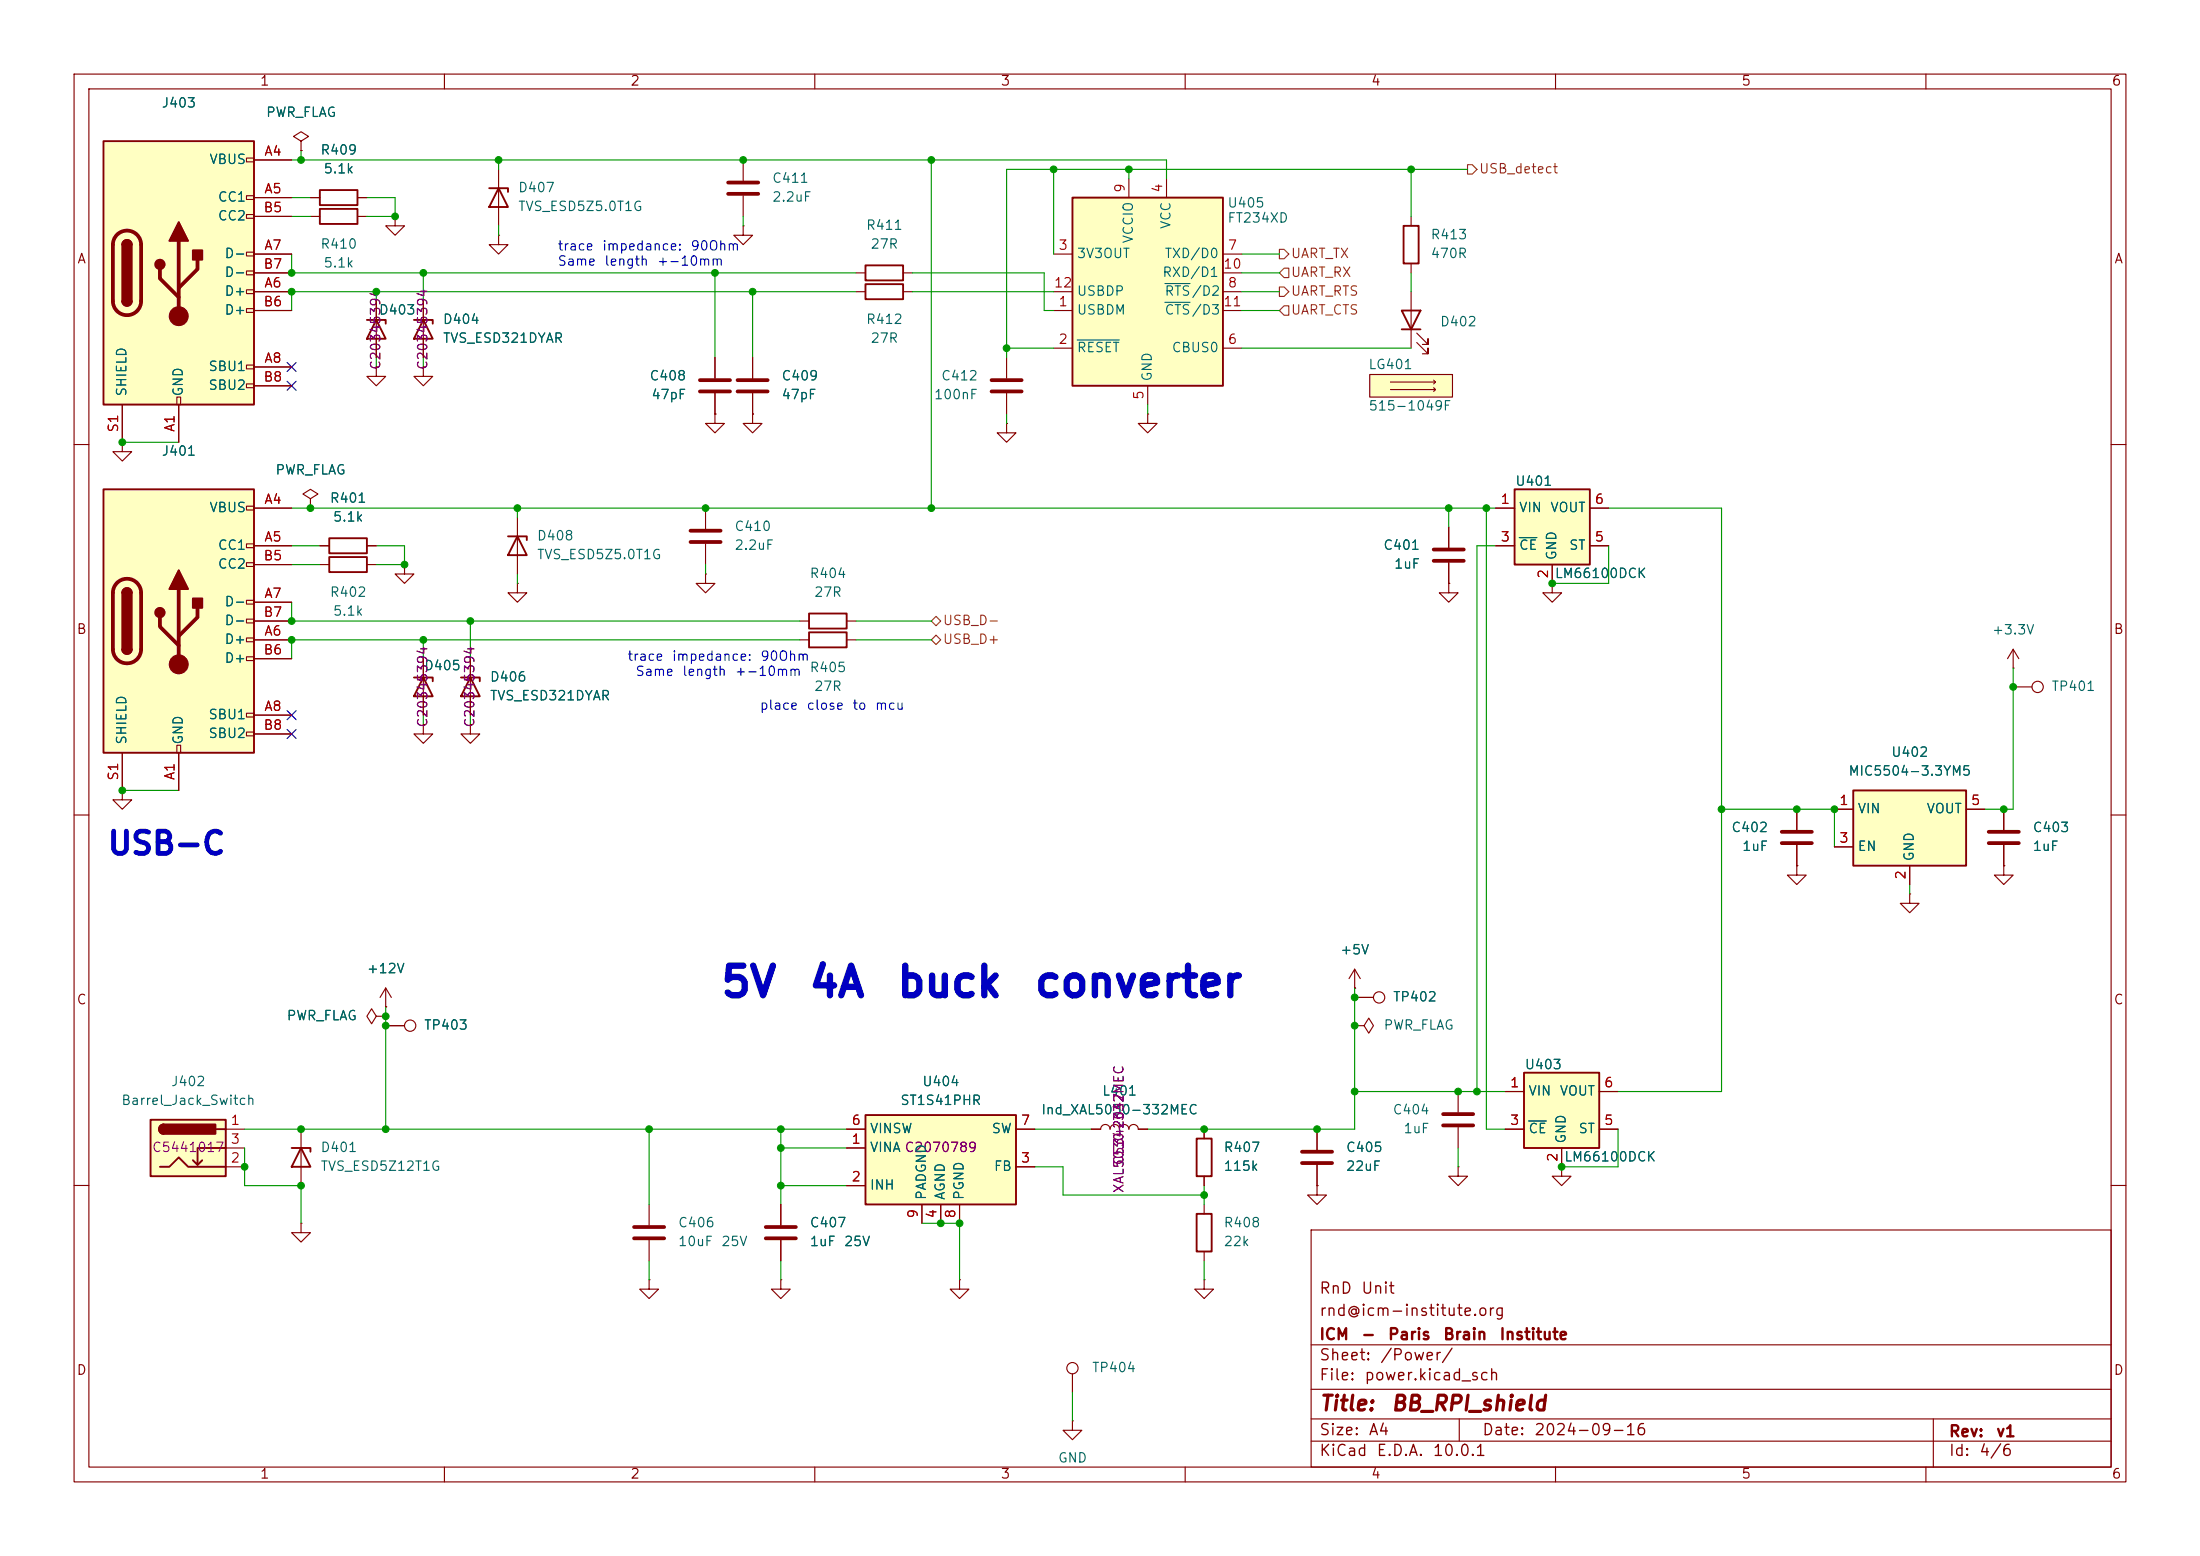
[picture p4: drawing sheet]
<svg xmlns="http://www.w3.org/2000/svg" width="297mm" height="210mm" viewBox="0 0 297 210" stroke-linecap="round" stroke-linejoin="round" font-family="sans-serif">
<g fill="none" stroke="#840000" stroke-width=".15">
<path d="M10 10h277v190h-277zM12 12h273v186h-273zM40.6 19.1l1.1-.7-1.1-.6-1 .6 1 .7v1.2M60 10v2M110 10v2M160 10v2M210 10v2M260 10v2M40.6 20.3h.1M41.9 26.7h1.3M48.3 26.7h1.2M67.3 22.9v7.6"/>
<path d="M100.3 30.5v1.3h1.3l-1.3 1.2-1.2-1.2h1.2M100.3 30.5h.1M100.3 21.6v2.8M100.3 26.4v2.8M115.6 36.8h1.2M115.6 39.4h1.2M121.9 36.8h1.3M121.9 39.4h1.3M50.8 49.5v1.3h1.3l-1.3 1.3-1.3-1.3h1.3M50.8 49.5h.1M50.8 40.6v7.7M57.1 49.5v1.3h1.3l-1.3 1.3-1.2-1.3h1.2"/>
<path d="M57.1 49.5h.1M10 60h2M54.6 76.2v1.3h1.3l-1.3 1.2-1.3-1.2h1.3M54.6 76.2h.1M69.8 69.9v7.6M95.2 77.5v1.2h1.3l-1.3 1.3-1.2-1.3h1.2M95.2 77.5h.1M95.2 68.6v2.8M95.2 73.4v2.8M195.6 71.1v2.8M195.6 75.9v2.8M209.5 78.7v1.3h-1.2l1.2 1.3 1.3-1.3h-1.3"/>
<path d="M209.5 78.7h.1M285 60h2M63.5 88.9v7.6M107.9 86.4h1.3M107.9 83.8h1.3M114.3 86.4h1.3M114.3 83.8h1.3M271.8 90.2h.1M271.8 92.7h2.5M271.8 87.6l-.8 1.3M271.8 87.6l.7 1.3M271.8 87.6v2.6"/>
<path d="M10 110h2M242.6 116.8v1.3h1.2l-1.2 1.3-1.3-1.3h1.3M242.6 116.8h.1M242.6 109.2v2.8M242.6 114v2.8M270.5 116.8v1.3h1.3l-1.3 1.3-1.3-1.3h1.3M270.5 116.8h.1M270.5 109.2v2.8M270.5 114v2.8M285 110h2M182.9 133.4h.1M182.9 130.8l-.8 1.3"/>
<path d="M182.9 130.8l.7 1.3M182.9 130.8v2.6M177.8 152.4v2.8M177.8 157.2v2.8M196.8 157.5v1.3h-1.2l1.2 1.2 1.3-1.2h-1.3M196.8 157.5h.1M210.8 157.5v1.3h-1.3l1.3 1.2 1.3-1.2h-1.3M210.8 157.5h.1M10 160h2M177 166h108v32h-108zM285 160h2M60 198v2"/>
<path d="M110 198v2M160 198v2M177 194.5h108M177 191.5h108M177 187.5h108M177 181.5h108M197 191.5v3M210 198v2M260 198v2M261 191.5v6.5"/>
<circle cx="275.1" cy="92.7" r=".76"/>
</g>
<g fill="none" stroke="#840000" stroke-width=".25">
<path d="M43.2 25.7h5.1v2h-5.1zM66 25.4h2.6v.5M67.3 25.4l1.3 2.5h-2.6zM116.8 35.8h5.1v2h-5.1zM116.8 38.4h5.1v2h-5.1zM49.5 43.2h2.6v.5M50.8 43.2l1.3 2.5h-2.6zM68.6 72.4h2.5v.5M69.8 72.4l1.3 2.5h-2.5zM62.2 91.4h2.6v.5M63.5 91.4l1.3 2.6h-2.6zM109.2 85.3h5.1v2.1h-5.1z"/>
<path d="M109.2 82.8h5.1v2h-5.1z"/>
</g>
<path d="M98.3 24.6h4.1M98.3 26.2h4.1M93.2 71.6h4.1M93.2 73.2h4.1M193.5 75.7h4.1M193.5 74.2h4.1M240.5 112.3h4.1M240.5 113.8h4.1M268.5 112.3h4M268.5 113.8h4M175.8 157h4M175.8 155.4h4" fill="none" stroke="#840000" stroke-width=".51"/>
<path d="M250.2 106.7h15.2v10.1h-15.2z" fill="#ffffc2"/>
<path d="M55.9 43.2h2.5v.5M57.1 43.2l1.3 2.5h-2.5zM55.9 91.4h2.5v.5M57.1 91.4l1.3 2.6h-2.5zM250.2 106.7h15.2v10.1h-15.2z" fill="none" stroke="#840000" stroke-width=".25"/>
<g fill="none" stroke="#840000" stroke-width=".15">
<path d="M67.3 31.8v1.2h1.3l-1.3 1.3-1.3-1.3h1.3M67.3 31.8h.1M57.1 40.6v7.7M96.5 55.9v1.3h1.3l-1.3 1.2-1.3-1.2h1.3M96.5 55.9h.1M96.5 48.3v2.8M96.5 53.1v2.8M69.8 78.7v1.3h1.3l-1.3 1.3-1.2-1.3h1.2M69.8 78.7h.1M57.1 88.9v7.6M16.5 106.7v1.3h1.3l-1.3 1.2-1.3-1.2h1.3M16.5 106.7h.1"/>
<path d="M247.6 109.2h2.6M247.6 114.3h2.6M257.8 116.8v2.6M265.4 109.2h2.6M257.8 120.7v1.2h1.3l-1.3 1.3-1.3-1.3h1.3M257.8 120.7h.1"/>
</g>
<path d="M94.5 51.3h4.1M94.5 52.8h4.1" fill="none" stroke="#840000" stroke-width=".51"/>
<path d="M20.3 151.1h10.2v7.7h-10.2z" fill="#ffffc2"/>
<path d="M20.3 151.1h10.2v7.7h-10.2zM21.6 157.5h1.3l1.2-1.3 1.3 1.3h5.1M22.1 151.8a.64 .64 0 0 0-.6 .6 .64 .64 0 0 0 .6 .6M27.3 156.6l-.6 .6M29.2 152.4h1.3M30.5 154.9h-3.8v2.3l-.7-.6" fill="none" stroke="#840000" stroke-width=".25"/>
<g fill="#840000" stroke="#840000" stroke-width=".25">
<path d="M21.6 152l.5-.2v1.2a.63 .63 0 0 1-.6-.4 .63 .63 0 0 1 .1-.6z"/>
<path d="M22.1 151.8h7v1.2h-7z"/>
</g>
<g fill="none" stroke="#840000" stroke-width=".15">
<path d="M50.8 137.2l-.6-1.1-.7 1.1 .7 1 .6-1h1.3M52.1 137.2h.1M52.1 135.9h.1M52.1 138.4h2.5M52.1 133.4l-.8 1.2M52.1 133.4l.7 1.2M52.1 133.4v2.5M30.5 152.4h2.5M30.5 157.5h2.5M30.5 154.9h2.5M87.6 172.7v1.3h1.3l-1.3 1.3-1.2-1.3h1.2M87.6 172.7h.1"/>
<path d="M105.4 172.7v1.3h1.3l-1.3 1.3-1.3-1.3h1.3M105.4 172.7h.1"/>
<circle cx="55.4" cy="138.4" r=".76"/>
</g>
<path d="M116.8 150.5h20.4v12.1h-20.4z" fill="#ffffc2"/>
<path d="M44.4 72.6h5.1v2.1h-5.1zM44.4 75.2h5.1v2h-5.1zM116.8 150.5h20.4v12.1h-20.4zM161.5 153.7h2.1v5.1h-2.1zM161.5 163.8h2.1v5.1h-2.1z" fill="none" stroke="#840000" stroke-width=".25"/>
<g fill="none" stroke="#840000" stroke-width=".15">
<path d="M16.5 59.7v1.3h1.3l-1.3 1.2-1.3-1.2h1.3M16.5 59.7h.1M101.6 55.9v1.3h1.3l-1.3 1.2-1.3-1.2h1.3M101.6 55.9h.1M101.6 48.3v2.8M101.6 53.1v2.8M135.9 57.2v1.2h1.3l-1.3 1.3-1.3-1.3h1.3M135.9 57.2h.1M135.9 48.3v2.8M135.9 53.1v2.8M41.9 67.3l1-.6-1-.7-1 .7 1 .6v1.3M41.9 68.6h.1"/>
<path d="M43.2 73.7h1.2M43.2 76.2h1.2M49.5 73.7h1.3M49.5 76.2h1.3M57.1 97.8v1.3h1.3l-1.3 1.2-1.2-1.2h1.2M57.1 97.8h.1M63.5 97.8v1.3h1.3l-1.3 1.2-1.3-1.2h1.3M63.5 97.8h.1M114.3 154.9h2.5M114.3 152.4h2.5M137.2 157.5h2.5M137.2 152.4h2.5"/>
<path d="M147.3 152.4h1.3a.64 .64 0 0 1 .6-.6 .64 .64 0 0 1 .7 .6 .64 .64 0 0 1 .6-.6 .64 .64 0 0 1 .6 .6 .64 .64 0 0 1 .7-.6 .64 .64 0 0 1 .6 .6 .64 .64 0 0 1 .6-.6 .64 .64 0 0 1 .7 .6h1.2M162.6 152.4v1.3M162.6 158.8v1.2M105.4 162.6v2.8M105.4 167.4v2.8M114.3 160h2.5M124.5 162.6v2.5M127 162.6v2.5M129.5 172.7v1.3h1.3l-1.3 1.3-1.2-1.3h1.2M129.5 172.7h.1M129.5 162.6v2.5M162.6 172.7v1.3h1.2l-1.2 1.3-1.3-1.3h1.3"/>
<path d="M162.6 172.7h.1M162.6 162.6v1.2M162.6 168.9v1.3M177.8 160v1.3h1.3l-1.3 1.3-1.3-1.3h1.3M177.8 160h.1M144.8 191.8v1.2h1.2l-1.2 1.3-1.3-1.3h1.3M144.8 191.8h.1M144.8 185.4v2.6"/>
<circle cx="144.8" cy="184.7" r=".76"/>
</g>
<path d="M99.6 51.3h4M99.6 52.8h4M133.9 51.3h4M133.9 52.8h4M103.4 165.6h4M103.4 167.1h4" fill="none" stroke="#840000" stroke-width=".51"/>
<path d="M14 66h20.3v35.6h-20.3z" fill="#ffffc2"/>
<g fill="none" stroke="#840000" stroke-width=".15">
<path d="M190.5 29.2v1.3M190.5 35.6v1.2M190.5 39.4v7.6M154.9 55.9v1.3h1.3l-1.3 1.2-1.2-1.2h1.2M154.9 55.9h.1M191.3 46.2l1.5 1.6v-.8v.8h-.8M191.3 45l1.5 1.5v-.8v.8h-.8M33.3 68.3h1v.5h-1zM33.3 73.4h1v.5h-1zM33.3 75.9h1v.6h-1zM34.3 68.6h5.1M34.3 73.7h5.1"/>
<path d="M34.3 76.2h5.1M33.3 81h1v.5h-1zM33.3 83.6h1v.5h-1zM33.3 86.1h1v.5h-1zM33.3 88.6h1v.6h-1zM33.3 96.3h1v.5h-1zM33.3 98.8h1v.5h-1zM34.3 86.4h5.1M34.3 81.3h5.1M34.3 96.5h5.1M34.3 88.9h5.1M34.3 83.8h5.1"/>
<path d="M34.3 99.1h5.1M16.5 101.6v5.1M23.9 100.6h.5v1h-.5zM24.1 101.6v5.1M40.6 152.4v7.6M40.6 165.1v1.3h1.3l-1.3 1.2-1.2-1.2h1.2M40.6 165.1h.1M87.6 162.6v2.8M87.6 167.4v2.8"/>
</g>
<path d="M189.5 30.5h2v5.1h-2zM189.2 41.9h2.6l-1.3 2.6zM189.2 44.5h2.6M14 66h20.3v35.6h-20.3zM16.5 80a.64 .64 0 0 1 .6-.6 .64 .64 0 0 1 .7 .6M16.5 87.6a.64 .64 0 0 0 .6 .7 .64 .64 0 0 0 .7-.7M39.4 154.9h2.5v.5M40.6 154.9l1.3 2.6h-2.5z" fill="none" stroke="#840000" stroke-width=".25"/>
<path d="M15.8 78.7a1.9 1.9 0 0 1 2.1-.4 1.9 1.9 0 0 1 1.1 1.7v7.6a1.91 1.91 0 0 1-1.9 1.9 1.91 1.91 0 0 1-1.9-1.9v-7.6a1.9 1.9 0 0 1 .6-1.3zM24.1 79.5v10.2M21.6 83.3v1.3l2.5 2.5M26.7 82v1.3l-2.6 2.6M85.6 165.6h4.1M85.6 167.1h4.1" fill="none" stroke="#840000" stroke-width=".51"/>
<g fill="#840000" stroke="#840000" stroke-width=".25">
<path d="M16.5 80h1.3v7.6h-1.3z"/>
<path d="M16.7 79.6a.64 .64 0 0 1 .7-.2 .64 .64 0 0 1 .4 .6h-1.3z"/>
<path d="M16.5 87.6h1.3a.64 .64 0 0 1-.7 .7 .64 .64 0 0 1-.6-.7z"/>
<path d="M24.1 77l1.3 2.5h-2.5z"/>
<path d="M26 80.8h1.3v1.2h-1.3z"/>
<circle cx="21.6" cy="82.7" r=".63"/>
</g>
<circle cx="24.1" cy="89.7" r="1.27" fill="#840000" stroke="#840000" stroke-width=".15"/>
<path d="M14 19.1h20.3v35.5h-20.3z" fill="#ffffc2"/>
<g fill="none" stroke="#840000" stroke-width=".15">
<path d="M33.3 21.3h1v.5h-1zM33.3 26.4h1v.5h-1zM33.3 29h1v.5h-1zM33.3 34h1v.5h-1zM33.3 36.6h1v.5h-1zM33.3 39.1h1v.5h-1zM34.3 21.6h5.1M34.3 26.7h5.1M34.3 39.4h5.1M34.3 34.3h5.1M34.3 29.2h5.1M34.3 36.8h5.1"/>
<path d="M16.5 54.6v5.1M23.9 53.6h.5v1h-.5zM24.1 54.6v5.1M33.3 41.7h1v.5h-1zM33.3 49.3h1v.5h-1zM33.3 51.8h1v.5h-1zM34.3 49.5h5.1M34.3 41.9h5.1M34.3 52.1h5.1"/>
</g>
<path d="M14 19.1h20.3v35.5h-20.3zM16.5 33a.64 .64 0 0 1 .6-.6 .64 .64 0 0 1 .7 .6M16.5 40.6a.64 .64 0 0 0 .6 .7 .64 .64 0 0 0 .7-.7" fill="none" stroke="#840000" stroke-width=".25"/>
<path d="M15.8 31.7a1.9 1.9 0 0 1 2.1-.4 1.9 1.9 0 0 1 1.1 1.7v7.6a1.91 1.91 0 0 1-1.9 1.9 1.91 1.91 0 0 1-1.9-1.9v-7.6a1.9 1.9 0 0 1 .6-1.3zM21.6 36.3v1.3l2.5 2.5M24.1 32.5v10.2M26.7 35.1v1.2l-2.6 2.6" fill="none" stroke="#840000" stroke-width=".51"/>
<g fill="#840000" stroke="#840000" stroke-width=".25">
<path d="M16.5 33h1.3v7.6h-1.3z"/>
<path d="M16.7 32.6a.64 .64 0 0 1 .7-.2 .64 .64 0 0 1 .4 .6h-1.3z"/>
<path d="M16.5 40.6h1.3a.64 .64 0 0 1-.7 .7 .64 .64 0 0 1-.6-.7z"/>
<path d="M24.1 30l1.3 2.5h-2.5z"/>
<path d="M26 33.8h1.3v1.3h-1.3z"/>
<circle cx="21.6" cy="35.7" r=".63"/>
</g>
<circle cx="24.1" cy="42.7" r="1.27" fill="#840000" stroke="#840000" stroke-width=".15"/>
<path d="M184.9 50.5h11.2v3.1h-11.2z" fill="#ffffc2"/>
<path d="M184.9 50.5h11.2v3.1h-11.2zM187.7 51.6h6.1M187.7 52.6h6.1M193.5 51.3l.3 .3M193.5 52.3l.3 .3M193.8 51.6l-.3 .2M193.8 52.6l-.3 .2" fill="none" stroke="#840000" stroke-width=".15"/>
<path d="M204.5 66h10.1v10.2h-10.1z" fill="#ffffc2"/>
<path d="M204.5 66h10.1v10.2h-10.1z" fill="none" stroke="#840000" stroke-width=".25"/>
<path d="M201.9 68.6h2.6M201.9 73.7h2.6M209.5 76.2v2.5M214.6 68.6h2.6M214.6 73.7h2.6" fill="none" stroke="#840000" stroke-width=".15"/>
<path d="M205.1 72.6h2.4" fill="none" stroke="#006464" stroke-width=".15"/>
<path d="M144.8 26.7h20.3v25.4h-20.3z" fill="#ffffc2"/>
<path d="M43.2 28.2h5.1v2h-5.1zM144.8 26.7h20.3v25.4h-20.3z" fill="none" stroke="#840000" stroke-width=".25"/>
<g fill="none" stroke="#840000" stroke-width=".15">
<path d="M41.9 29.2h1.3M48.3 29.2h1.2M53.3 29.2v1.3h1.3l-1.3 1.3-1.2-1.3h1.2M53.3 29.2h.1M142.2 34.3h2.6M142.2 39.4h2.6M152.4 24.1v2.6M157.5 24.1v2.6M165.1 34.3h2.5M165.1 39.4h2.5M165.1 36.8h2.5M142.2 41.9h2.6"/>
<path d="M142.2 47h2.6M154.9 52.1v2.5M165.1 41.9h2.5M165.1 47h2.5M182.9 138.4h1.2l.7-1 .6 1-.6 1-.7-1M182.9 138.4h.1M182.9 134.6h2.5M196.8 147.3v2.8M196.8 152.1v2.8"/>
<circle cx="186.2" cy="134.6" r=".76"/>
</g>
<path d="M157.3 38.3h3.4M145.4 45.9h5.7M157.3 40.8h3.4" fill="none" stroke="#006464" stroke-width=".15"/>
<path d="M194.8 151.9h4.1M194.8 150.4h4.1" fill="none" stroke="#840000" stroke-width=".51"/>
<path d="M205.7 144.8h10.2v10.1h-10.2z" fill="#ffffc2"/>
<path d="M205.7 144.8h10.2v10.1h-10.2z" fill="none" stroke="#840000" stroke-width=".25"/>
<g fill="none" stroke="#840000" stroke-width=".15">
<path d="M34.3 21.6h5.1M34.3 26.7h5.1M34.3 39.4h5.1M34.3 34.3h5.1M34.3 29.2h5.1M34.3 36.8h5.1M40.6 20.3h.1M41.9 26.7h1.3M48.3 26.7h1.2M16.5 59.7h.1M16.5 54.6v5.1M24.1 54.6v5.1"/>
<path d="M34.3 49.5h5.1M34.3 41.9h5.1M34.3 52.1h5.1M50.8 49.5h.1M50.8 40.6v2.6M50.8 45.7v2.6M57.1 49.5h.1M57.1 40.6v2.6M57.1 45.7v2.6M96.5 55.9h.1M96.5 48.3v2.8M96.5 53.1v2.8"/>
<path d="M101.6 55.9h.1M101.6 48.3v2.8M101.6 53.1v2.8M34.3 73.7h5.1M34.3 68.6h5.1M34.3 76.2h5.1M41.9 68.6h.1M43.2 73.7h1.2M49.5 73.7h1.3M195.6 78.7v1.3h-1.3l1.3 1.3 1.2-1.3h-1.2M195.6 78.7h.1M195.6 71.1v2.8"/>
<path d="M195.6 75.9v2.8M201.9 73.7h2.6M201.9 68.6h2.6M209.5 78.7h.1M209.5 76.2v2.5M214.6 73.7h2.6M214.6 68.6h2.6M34.3 86.4h5.1M34.3 81.3h5.1M34.3 96.5h5.1M34.3 88.9h5.1M34.3 83.8h5.1"/>
<path d="M34.3 99.1h5.1M57.1 97.8h.1M57.1 88.9v2.5M57.1 94v2.5M63.5 97.8h.1M63.5 88.9v2.5M63.5 94v2.5M16.5 106.7h.1M16.5 101.6v5.1M24.1 101.6v5.1M242.6 116.8h.1M242.6 109.2v2.8"/>
<path d="M242.6 114v2.8M247.6 109.2h2.6M247.6 114.3h2.6M257.8 116.8v2.6M265.4 109.2h2.6M270.5 116.8h.1M270.5 109.2v2.8M270.5 114v2.8M52.1 137.2h.1M52.1 135.9h.1M52.1 138.4h2.5M182.9 133.4h.1"/>
<path d="M182.9 134.6h2.5M114.3 152.4h2.5M114.3 154.9h2.5M137.2 152.4h2.5M137.2 157.5h2.5M147.3 152.4h1.3M153.7 152.4h1.2M162.6 152.4v1.3M162.6 158.8v1.2M177.8 152.4v2.8M177.8 157.2v2.8M203.2 147.3h2.5"/>
<path d="M203.2 152.4h2.5M210.8 157.5h.1M210.8 154.9v2.6M215.9 147.3h2.5M215.9 152.4h2.5M105.4 162.6v2.8M105.4 167.4v2.8M114.3 160h2.5M124.5 162.6v2.5M127 162.6v2.5M129.5 162.6v2.5M177.8 160h.1"/>
</g>
<path d="M205.1 72.6h2.4M206.4 151.3h2.3" fill="none" stroke="#006464" stroke-width=".15"/>
<path d="M172.7 33.7h.7l.6 .6-.6 .6h-.7zM172.7 38.7h.7l.6 .7-.6 .6h-.7zM173.4 36.2h.6v1.3h-.6l-.7-.7zM198.1 22.2h.7l.6 .7-.6 .6h-.7zM173.4 41.3h.6v1.2h-.6l-.7-.6zM125.7 83.8l.7-.6 .6 .6-.6 .7zM125.7 86.4l.7-.7 .6 .7-.6 .6z" fill="none" stroke="#725600" stroke-width=".15"/>
<g fill="none" stroke="#009600" stroke-width=".15">
<path d="M39.4 21.6h118.1v2.5M39.4 34.3v2.5h76.2M39.4 26.7h2.5M39.4 29.2h2.5M40.6 20.3v1.3M49.5 26.7h3.8v2.5h-3.8M50.8 39.4v1.2M57.1 36.8v3.8M67.3 21.6v1.3M67.3 30.5v1.3M96.5 36.8v11.5M100.3 29.2v1.3"/>
<path d="M101.6 39.4v8.9M115.6 39.4h-76.2v2.5M123.2 39.4h19M123.2 36.8h17.8v5.1h1.2M125.7 21.6v47M142.2 22.9v11.4M152.4 22.9v1.2M167.6 39.4h5.1M167.6 36.8h5.1M167.6 34.3h5.1M190.5 22.9v6.3M190.5 36.8v2.6"/>
<path d="M198.1 22.9h-62.2v25.4M16.5 59.7h7.6M50.8 48.3v1.2M57.1 48.3v1.2M135.9 55.9v1.3M135.9 47h6.3M154.9 54.6v1.3M167.6 41.9h5.1M167.6 47h22.9M39.4 68.6h162.5M39.4 76.2h3.8M39.4 73.7h3.8"/>
<path d="M50.8 73.7h3.8v2.5h-3.8M69.8 68.6v1.3M69.8 77.5v1.2M95.2 76.2v1.3M195.6 68.6v2.5M200.7 68.6v83.8h2.5M201.9 73.7h-2.5v73.6M217.2 68.6h15.2v78.7h-14M217.2 73.7v5h-7.7M39.4 81.3v2.5h68.5M57.1 86.4v2.5M57.1 96.5v1.3"/>
<path d="M63.5 83.8v5.1M63.5 96.5v1.3M107.9 86.4h-68.5v2.5M115.6 83.8h10.1M115.6 86.4h10.1M271.8 90.2v19h-3.8M16.5 106.7h7.6M232.4 109.2h15.2v5.1M257.8 119.4v1.3M52.1 135.9v16.5M182.9 133.4v19h-28M33 152.4h81.3"/>
<path d="M33 154.9v5.1h7.6v5.1M87.6 152.4v10.2M105.4 154.9h8.9M105.4 152.4v10.2M139.7 152.4h7.6M139.7 157.5h3.8v3.8h19.1M182.9 147.3h20.3M196.8 154.9v2.6M218.4 152.4v5.1h-7.6M87.6 170.2v2.5M105.4 170.2v2.5M105.4 160h8.9"/>
<path d="M124.5 165.1h5v7.6M162.6 160v2.6M162.6 170.2v2.5M144.8 188v3.8"/>
</g>
<path d="M38.8 48.9l1.2 1.2M38.8 51.5l1.2 1.2M40 48.9l-1.2 1.2M40 51.5l-1.2 1.2M38.8 95.9l1.2 1.2M38.8 98.5l1.2 1.2M40 95.9l-1.2 1.2M40 98.5l-1.2 1.2" fill="none" stroke="#000084" stroke-width=".15"/>
<g fill="#009600" stroke="#009600" stroke-width=".14">
<circle cx="95.2" cy="68.6" r=".46"/>
<circle cx="54.6" cy="76.2" r=".46"/>
<circle cx="63.5" cy="83.8" r=".46"/>
<circle cx="69.8" cy="68.6" r=".46"/>
<circle cx="52.1" cy="137.2" r=".46"/>
<circle cx="52.1" cy="138.4" r=".46"/>
<circle cx="41.9" cy="68.6" r=".46"/>
<circle cx="57.1" cy="86.4" r=".46"/>
<circle cx="39.4" cy="86.4" r=".46"/>
<circle cx="39.4" cy="83.8" r=".46"/>
<circle cx="16.5" cy="106.7" r=".46"/>
<circle cx="53.3" cy="29.2" r=".46"/>
<circle cx="67.3" cy="21.6" r=".46"/>
<circle cx="39.4" cy="36.8" r=".46"/>
<circle cx="39.4" cy="39.4" r=".46"/>
<circle cx="16.5" cy="59.7" r=".46"/>
<circle cx="57.1" cy="36.8" r=".46"/>
<circle cx="50.8" cy="39.4" r=".46"/>
<circle cx="40.6" cy="21.6" r=".46"/>
<circle cx="96.5" cy="36.8" r=".46"/>
<circle cx="100.3" cy="21.6" r=".46"/>
<circle cx="135.9" cy="47" r=".46"/>
<circle cx="101.6" cy="39.4" r=".46"/>
<circle cx="105.4" cy="152.4" r=".46"/>
<circle cx="87.6" cy="152.4" r=".46"/>
<circle cx="40.6" cy="152.4" r=".46"/>
<circle cx="52.1" cy="152.4" r=".46"/>
<circle cx="33" cy="157.5" r=".46"/>
<circle cx="40.6" cy="160" r=".46"/>
<circle cx="190.5" cy="22.9" r=".46"/>
<circle cx="125.7" cy="68.6" r=".46"/>
<circle cx="142.2" cy="22.9" r=".46"/>
<circle cx="125.7" cy="21.6" r=".46"/>
<circle cx="152.4" cy="22.9" r=".46"/>
<circle cx="209.5" cy="78.7" r=".46"/>
<circle cx="200.7" cy="68.6" r=".46"/>
<circle cx="182.9" cy="134.6" r=".46"/>
<circle cx="182.9" cy="138.4" r=".46"/>
<circle cx="196.8" cy="147.3" r=".46"/>
<circle cx="182.9" cy="147.3" r=".46"/>
<circle cx="199.4" cy="147.3" r=".46"/>
<circle cx="210.8" cy="157.5" r=".46"/>
<circle cx="195.6" cy="68.6" r=".46"/>
<circle cx="270.5" cy="109.2" r=".46"/>
<circle cx="242.6" cy="109.2" r=".46"/>
<circle cx="232.4" cy="109.2" r=".46"/>
<circle cx="271.8" cy="92.7" r=".46"/>
<circle cx="247.6" cy="109.2" r=".46"/>
<circle cx="105.4" cy="160" r=".46"/>
<circle cx="105.4" cy="154.9" r=".46"/>
<circle cx="127" cy="165.1" r=".46"/>
<circle cx="129.5" cy="165.1" r=".46"/>
<circle cx="162.6" cy="161.3" r=".46"/>
<circle cx="162.6" cy="152.4" r=".46"/>
<circle cx="177.8" cy="152.4" r=".46"/>
</g>
<g font-size="4" fill="#0000c2">
<text x="97.1" y="135.5">5V</text>
<text x="109" y="135.5">4A</text>
<text x="120.9" y="135.5">buck</text>
<text x="139.4" y="135.5">converter</text>
</g>
<text font-size="3" fill="#0000c2" x="14.3" y="116.1">USB-C</text>
<g font-size="2" fill="#840000">
<text x="178" y="190.9">Title:</text>
<text x="187.7" y="190.9">BB_RPI_shield</text>
</g>
<g font-size="1.5" fill="#840000">
<text x="178" y="178">rnd@icm-institute.org</text>
<text x="178" y="175">RnD</text>
<text x="183.7" y="175">Unit</text>
<text x="178" y="184">Sheet:</text>
<text x="178" y="181.2">ICM</text>
<text x="183.7" y="181.2">-</text>
<text x="186.2" y="184">/Power/</text>
<text x="187.3" y="181.2">Paris</text>
<text x="194.7" y="181.2">Brain</text>
<text x="202.3" y="181.2">Institute</text>
<text x="178" y="186.7">File:</text>
<text x="184.1" y="186.7">power.kicad_sch</text>
<text x="178" y="196.9">KiCad</text>
<text x="178" y="194.1">Size:</text>
<text x="184.7" y="194.1">A4</text>
<text x="185.7" y="196.9">E.D.A.</text>
<text x="193.3" y="196.9">10.0.1</text>
<text x="200" y="194.1">Date:</text>
<text x="207" y="194.1">2024-09-16</text>
<text x="263" y="194.3">Rev:</text>
<text x="263" y="196.9">Id:</text>
<text x="267.1" y="196.9">4/6</text>
<text x="269.4" y="194.3">v1</text>
</g>
<g font-size="1.3" fill="#840000">
<text x="35" y="11.9">1</text>
<text x="85" y="11.9">2</text>
<text x="135" y="11.9">3</text>
<text x="185" y="11.9">4</text>
<text x="235" y="11.9">5</text>
<text x="285" y="11.9">6</text>
<text x="10.3" y="35.9">A</text>
<text x="285.3" y="35.9">A</text>
<text x="10.3" y="85.9">B</text>
<text x="285.3" y="85.9">B</text>
<text x="10.3" y="135.9">C</text>
<text x="285.3" y="135.9">C</text>
<text x="10.3" y="185.9">D</text>
<text x="285.3" y="185.9">D</text>
<text x="35" y="199.9">1</text>
<text x="85" y="199.9">2</text>
<text x="135" y="199.9">3</text>
<text x="185" y="199.9">4</text>
<text x="235" y="199.9">5</text>
<text x="285" y="199.9">6</text>
</g>
<g font-size="1.3" fill="#006464">
<text x="21.7" y="14.8">J403</text>
<text x="35.8" y="16.1">PWR_FLAG</text>
<text x="28.2" y="22.5">VBUS</text>
<text x="43.2" y="21.2">R409</text>
<text x="43.6" y="23.7">5.1k</text>
<text x="29.3" y="27.5">CC1</text>
<text x="69.9" y="26.3">D407</text>
<text x="69.9" y="28.8">TVS_ESD5Z5.0T1G</text>
<text x="104.1" y="25">C411</text>
<text x="104.1" y="27.5">2.2uF</text>
<text x="165.6" y="28.3">U405</text>
<text x="29.3" y="30.1">CC2</text>
<text x="30.2" y="35.2">D-</text>
<text x="43.2" y="33.9">R410</text>
<text x="116.8" y="31.3">R411</text>
<text x="117.4" y="33.9">27R</text>
<text x="145.3" y="35.2">3V3OUT</text>
<text x="153.3" y="32.9" transform="rotate(-90 153.3 32.9)">VCCIO</text>
<text x="157.1" y="35.2">TXD/D0</text>
<text x="158.3" y="31" transform="rotate(-90 158.3 31)">VCC</text>
<text x="165.6" y="30.4">FT234XD</text>
<text x="193" y="32.6">R413</text>
<text x="193" y="35.2">470R</text>
<text x="30.2" y="40.2">D+</text>
<text x="30.2" y="37.7">D-</text>
<text x="43.6" y="36.4">5.1k</text>
<text x="145.3" y="40.2">USBDP</text>
<text x="156.8" y="37.7">RXD/D1</text>
<text x="157.1" y="40.2">RTS/D2</text>
<text x="30.2" y="42.8">D+</text>
<text x="51.1" y="42.8">D403</text>
<text x="59.7" y="44">D404</text>
<text x="59.7" y="46.6">TVS_ESD321DYAR</text>
<text x="116.8" y="44">R412</text>
<text x="117.4" y="46.6">27R</text>
<text x="145.3" y="42.8">USBDM</text>
<text x="145.3" y="47.9">RESET</text>
<text x="157.1" y="42.8">CTS/D3</text>
<text x="158.1" y="47.9">CBUS0</text>
<text x="194.3" y="44.4">D402</text>
<text x="17.4" y="53.6" transform="rotate(-90 17.4 53.6)">SHIELD</text>
<text x="25" y="53.6" transform="rotate(-90 25 53.6)">GND</text>
<text x="28.1" y="50.4">SBU1</text>
<text x="28.1" y="52.9">SBU2</text>
<text x="87.6" y="51.7">C408</text>
<text x="105.4" y="51.7">C409</text>
<text x="127" y="51.7">C412</text>
<text x="155.8" y="51.6" transform="rotate(-90 155.8 51.6)">GND</text>
<text x="184.6" y="50.1">LG401</text>
<text x="87.8" y="54.2">47pF</text>
<text x="105.4" y="54.2">47pF</text>
<text x="126" y="54.2">100nF</text>
<text x="184.7" y="55.7">515-1049F</text>
<text x="21.7" y="61.8">J401</text>
<text x="37.1" y="64.4">PWR_FLAG</text>
<text x="204.5" y="65.9">U401</text>
<text x="28.2" y="69.4">VBUS</text>
<text x="44.4" y="68.2">R401</text>
<text x="44.9" y="70.7">5.1k</text>
<text x="99.1" y="72">C410</text>
<text x="205" y="69.4">VIN</text>
<text x="209.2" y="69.4">VOUT</text>
<text x="29.3" y="74.5">CC1</text>
<text x="29.3" y="77.1">CC2</text>
<text x="72.4" y="73.3">D408</text>
<text x="72.4" y="75.8">TVS_ESD5Z5.0T1G</text>
<text x="99.1" y="74.5">2.2uF</text>
<text x="186.7" y="74.5">C401</text>
<text x="188.1" y="77.1">1uF</text>
<text x="205" y="74.5">CE</text>
<text x="210.4" y="75.7" transform="rotate(-90 210.4 75.7)">GND</text>
<text x="211.7" y="74.5">ST</text>
<text x="30.2" y="82.1">D-</text>
<text x="44.4" y="80.9">R402</text>
<text x="44.9" y="83.4">5.1k</text>
<text x="109.2" y="78.3">R404</text>
<text x="109.8" y="80.9">27R</text>
<text x="209.8" y="78.3">LM66100DCK</text>
<text x="30.2" y="87.2">D+</text>
<text x="30.2" y="89.8">D+</text>
<text x="30.2" y="84.7">D-</text>
<text x="268.8" y="86">+3.3V</text>
<text x="57.2" y="90.8">D405</text>
<text x="66" y="92.3">D406</text>
<text x="66" y="94.8">TVS_ESD321DYAR</text>
<text x="109.2" y="91">R405</text>
<text x="109.8" y="93.6">27R</text>
<text x="276.9" y="93.6">TP401</text>
<text x="17.4" y="100.6" transform="rotate(-90 17.4 100.6)">SHIELD</text>
<text x="25" y="100.6" transform="rotate(-90 25 100.6)">GND</text>
<text x="28.1" y="97.4">SBU1</text>
<text x="28.1" y="99.9">SBU2</text>
<text x="249.5" y="105">MIC5504-3.3YM5</text>
<text x="255.2" y="102.5">U402</text>
<text x="233.6" y="112.6">C402</text>
<text x="250.7" y="110.1">VIN</text>
<text x="260" y="110.1">VOUT</text>
<text x="274.3" y="112.6">C403</text>
<text x="235.1" y="115.2">1uF</text>
<text x="250.7" y="115.2">EN</text>
<text x="258.7" y="116.3" transform="rotate(-90 258.7 116.3)">GND</text>
<text x="274.3" y="115.2">1uF</text>
<text x="49.4" y="131.7">+12V</text>
<text x="180.8" y="129.1">+5V</text>
<text x="188" y="135.5">TP402</text>
<text x="38.6" y="138">PWR_FLAG</text>
<text x="57.2" y="139.3">TP403</text>
<text x="186.7" y="139.3">PWR_FLAG</text>
<text x="16.3" y="149.5">Barrel_Jack_Switch</text>
<text x="23" y="146.9">J402</text>
<text x="121.5" y="149.5">ST1S41PHR</text>
<text x="124.4" y="146.9">U404</text>
<text x="148.7" y="148.2">L401</text>
<text x="205.7" y="144.6">U403</text>
<text x="206.2" y="148.2">VIN</text>
<text x="210.5" y="148.2">VOUT</text>
<text x="43.2" y="155.8">D401</text>
<text x="117.3" y="155.8">VINA C2070789</text>
<text x="117.3" y="153.3">VINSW</text>
<text x="133.8" y="153.3">SW</text>
<text x="140.5" y="150.7">Ind_XAL5030-332MEC</text>
<text x="165.1" y="155.8">R407</text>
<text x="181.6" y="155.8">C405</text>
<text x="187.9" y="150.7">C404</text>
<text x="189.4" y="153.3">1uF</text>
<text x="206.2" y="153.3">CE</text>
<text x="211.7" y="154.4" transform="rotate(-90 211.7 154.4)">GND</text>
<text x="213" y="153.3">ST</text>
<text x="43.2" y="158.3">TVS_ESD5Z12T1G</text>
<text x="117.3" y="160.9">INH</text>
<text x="134.1" y="158.3">FB</text>
<text x="165.1" y="158.3">115k</text>
<text x="181.6" y="158.3">22uF</text>
<text x="211.1" y="157.1">LM66100DCK</text>
<text x="91.4" y="166">C406</text>
<text x="109.2" y="166">C407</text>
<text x="125.3" y="162.1" transform="rotate(-90 125.3 162.1)">PADGND</text>
<text x="127.9" y="162.1" transform="rotate(-90 127.9 162.1)">AGND</text>
<text x="130.4" y="162.1" transform="rotate(-90 130.4 162.1)">PGND</text>
<text x="165.1" y="166">R408</text>
<text x="91.4" y="168.5">10uF</text>
<text x="97.3" y="168.5">25V</text>
<text x="109.2" y="168.5">1uF</text>
<text x="113.8" y="168.5">25V</text>
<text x="165.1" y="168.5">22k</text>
<text x="147.3" y="185.5">TP404</text>
<text x="142.7" y="197.7">GND</text>
</g>
<g font-size="1.3" fill="#a90000">
<text x="35.6" y="21.3">A4</text>
<text x="35.5" y="29">B5</text>
<text x="35.6" y="26.4">A5</text>
<text x="152.1" y="26.1" transform="rotate(-90 152.1 26.1)">9</text>
<text x="157.2" y="26.1" transform="rotate(-90 157.2 26.1)">4</text>
<text x="35.6" y="34">A7</text>
<text x="142.8" y="34">3</text>
<text x="165.7" y="34">7</text>
<text x="35.5" y="41.7">B6</text>
<text x="35.5" y="36.6">B7</text>
<text x="35.6" y="39.1">A6</text>
<text x="142.2" y="39.1">12</text>
<text x="142.8" y="41.7">1</text>
<text x="165.1" y="36.6">10</text>
<text x="165.1" y="41.7">11</text>
<text x="165.7" y="39.1">8</text>
<text x="142.8" y="46.7">2</text>
<text x="165.7" y="46.7">6</text>
<text x="35.5" y="51.8">B8</text>
<text x="35.6" y="49.3">A8</text>
<text x="16.3" y="58.5" transform="rotate(-90 16.3 58.5)">S1</text>
<text x="23.9" y="58.4" transform="rotate(-90 23.9 58.4)">A1</text>
<text x="154.7" y="54" transform="rotate(-90 154.7 54)">5</text>
<text x="35.6" y="68.3">A4</text>
<text x="202.5" y="68.3">1</text>
<text x="215.2" y="68.3">6</text>
<text x="35.5" y="75.9">B5</text>
<text x="35.6" y="73.4">A5</text>
<text x="202.5" y="73.4">3</text>
<text x="215.2" y="73.4">5</text>
<text x="35.5" y="83.6">B7</text>
<text x="35.6" y="81">A7</text>
<text x="209.3" y="78.2" transform="rotate(-90 209.3 78.2)">2</text>
<text x="35.5" y="88.6">B6</text>
<text x="35.6" y="86.1">A6</text>
<text x="35.5" y="98.8">B8</text>
<text x="35.6" y="96.3">A8</text>
<text x="16.3" y="105.5" transform="rotate(-90 16.3 105.5)">S1</text>
<text x="23.9" y="105.4" transform="rotate(-90 23.9 105.4)">A1</text>
<text x="248.2" y="109">1</text>
<text x="266" y="109">5</text>
<text x="248.2" y="114">3</text>
<text x="257.6" y="118.8" transform="rotate(-90 257.6 118.8)">2</text>
<text x="203.8" y="147.1">1</text>
<text x="216.5" y="147.1">6</text>
<text x="31" y="152.1">1</text>
<text x="31" y="154.7">3</text>
<text x="114.9" y="154.7">1</text>
<text x="114.9" y="152.1">6</text>
<text x="137.7" y="152.1">7</text>
<text x="203.8" y="152.1">3</text>
<text x="216.5" y="152.1">5</text>
<text x="31" y="157.2">2</text>
<text x="114.9" y="159.8">2</text>
<text x="137.7" y="157.2">3</text>
<text x="210.6" y="156.9" transform="rotate(-90 210.6 156.9)">2</text>
<text x="124.2" y="164.5" transform="rotate(-90 124.2 164.5)">9</text>
<text x="126.7" y="164.5" transform="rotate(-90 126.7 164.5)">4</text>
<text x="129.3" y="164.5" transform="rotate(-90 129.3 164.5)">8</text>
</g>
<g font-size="1.3" fill="#725600">
<text x="199.6" y="23.7">USB_detect</text>
<text x="174.2" y="35.2">UART_TX</text>
<text x="174.2" y="37.7">UART_RX</text>
<text x="174.2" y="40.2">UART_RTS</text>
<text x="174.2" y="42.8">UART_CTS</text>
<text x="127.2" y="84.7">USB_D-</text>
<text x="127.2" y="87.2">USB_D+</text>
</g>
<g font-size="1.3" fill="#0000c2">
<text x="75.2" y="34.1">trace</text>
<text x="81.2" y="34.1">impedance:</text>
<text x="93.1" y="34.1">90Ohm</text>
<text x="75.2" y="36.2">Same</text>
<text x="81.5" y="36.2">length</text>
<text x="88.6" y="36.2">+-10mm</text>
<text x="84.6" y="89.5">trace</text>
<text x="90.6" y="89.5">impedance:</text>
<text x="102.6" y="89.5">90Ohm</text>
<text x="85.7" y="91.6">Same</text>
<text x="92" y="91.6">length</text>
<text x="99.1" y="91.6">+-10mm</text>
<text x="102.5" y="96.1">place</text>
<text x="108.8" y="96.1">close</text>
<text x="115" y="96.1">to</text>
<text x="118" y="96.1">mcu</text>
</g>
<g font-size="1.3" fill="#840084">
<text x="51.7" y="50" transform="rotate(-90 51.7 50)">C20345394</text>
<text x="58" y="50" transform="rotate(-90 58 50)">C20345394</text>
<text x="58" y="98.3" transform="rotate(-90 58 98.3)">C20345394</text>
<text x="64.4" y="98.3" transform="rotate(-90 64.4 98.3)">C20345394</text>
<text x="20.4" y="155.8">C5441017</text>
<text x="152" y="161.1" transform="rotate(-90 152 161.1)">XAL5030-332MEC</text>
<text x="152" y="157.4" transform="rotate(-90 152 157.4)">C5342047</text>
</g>
</svg>
